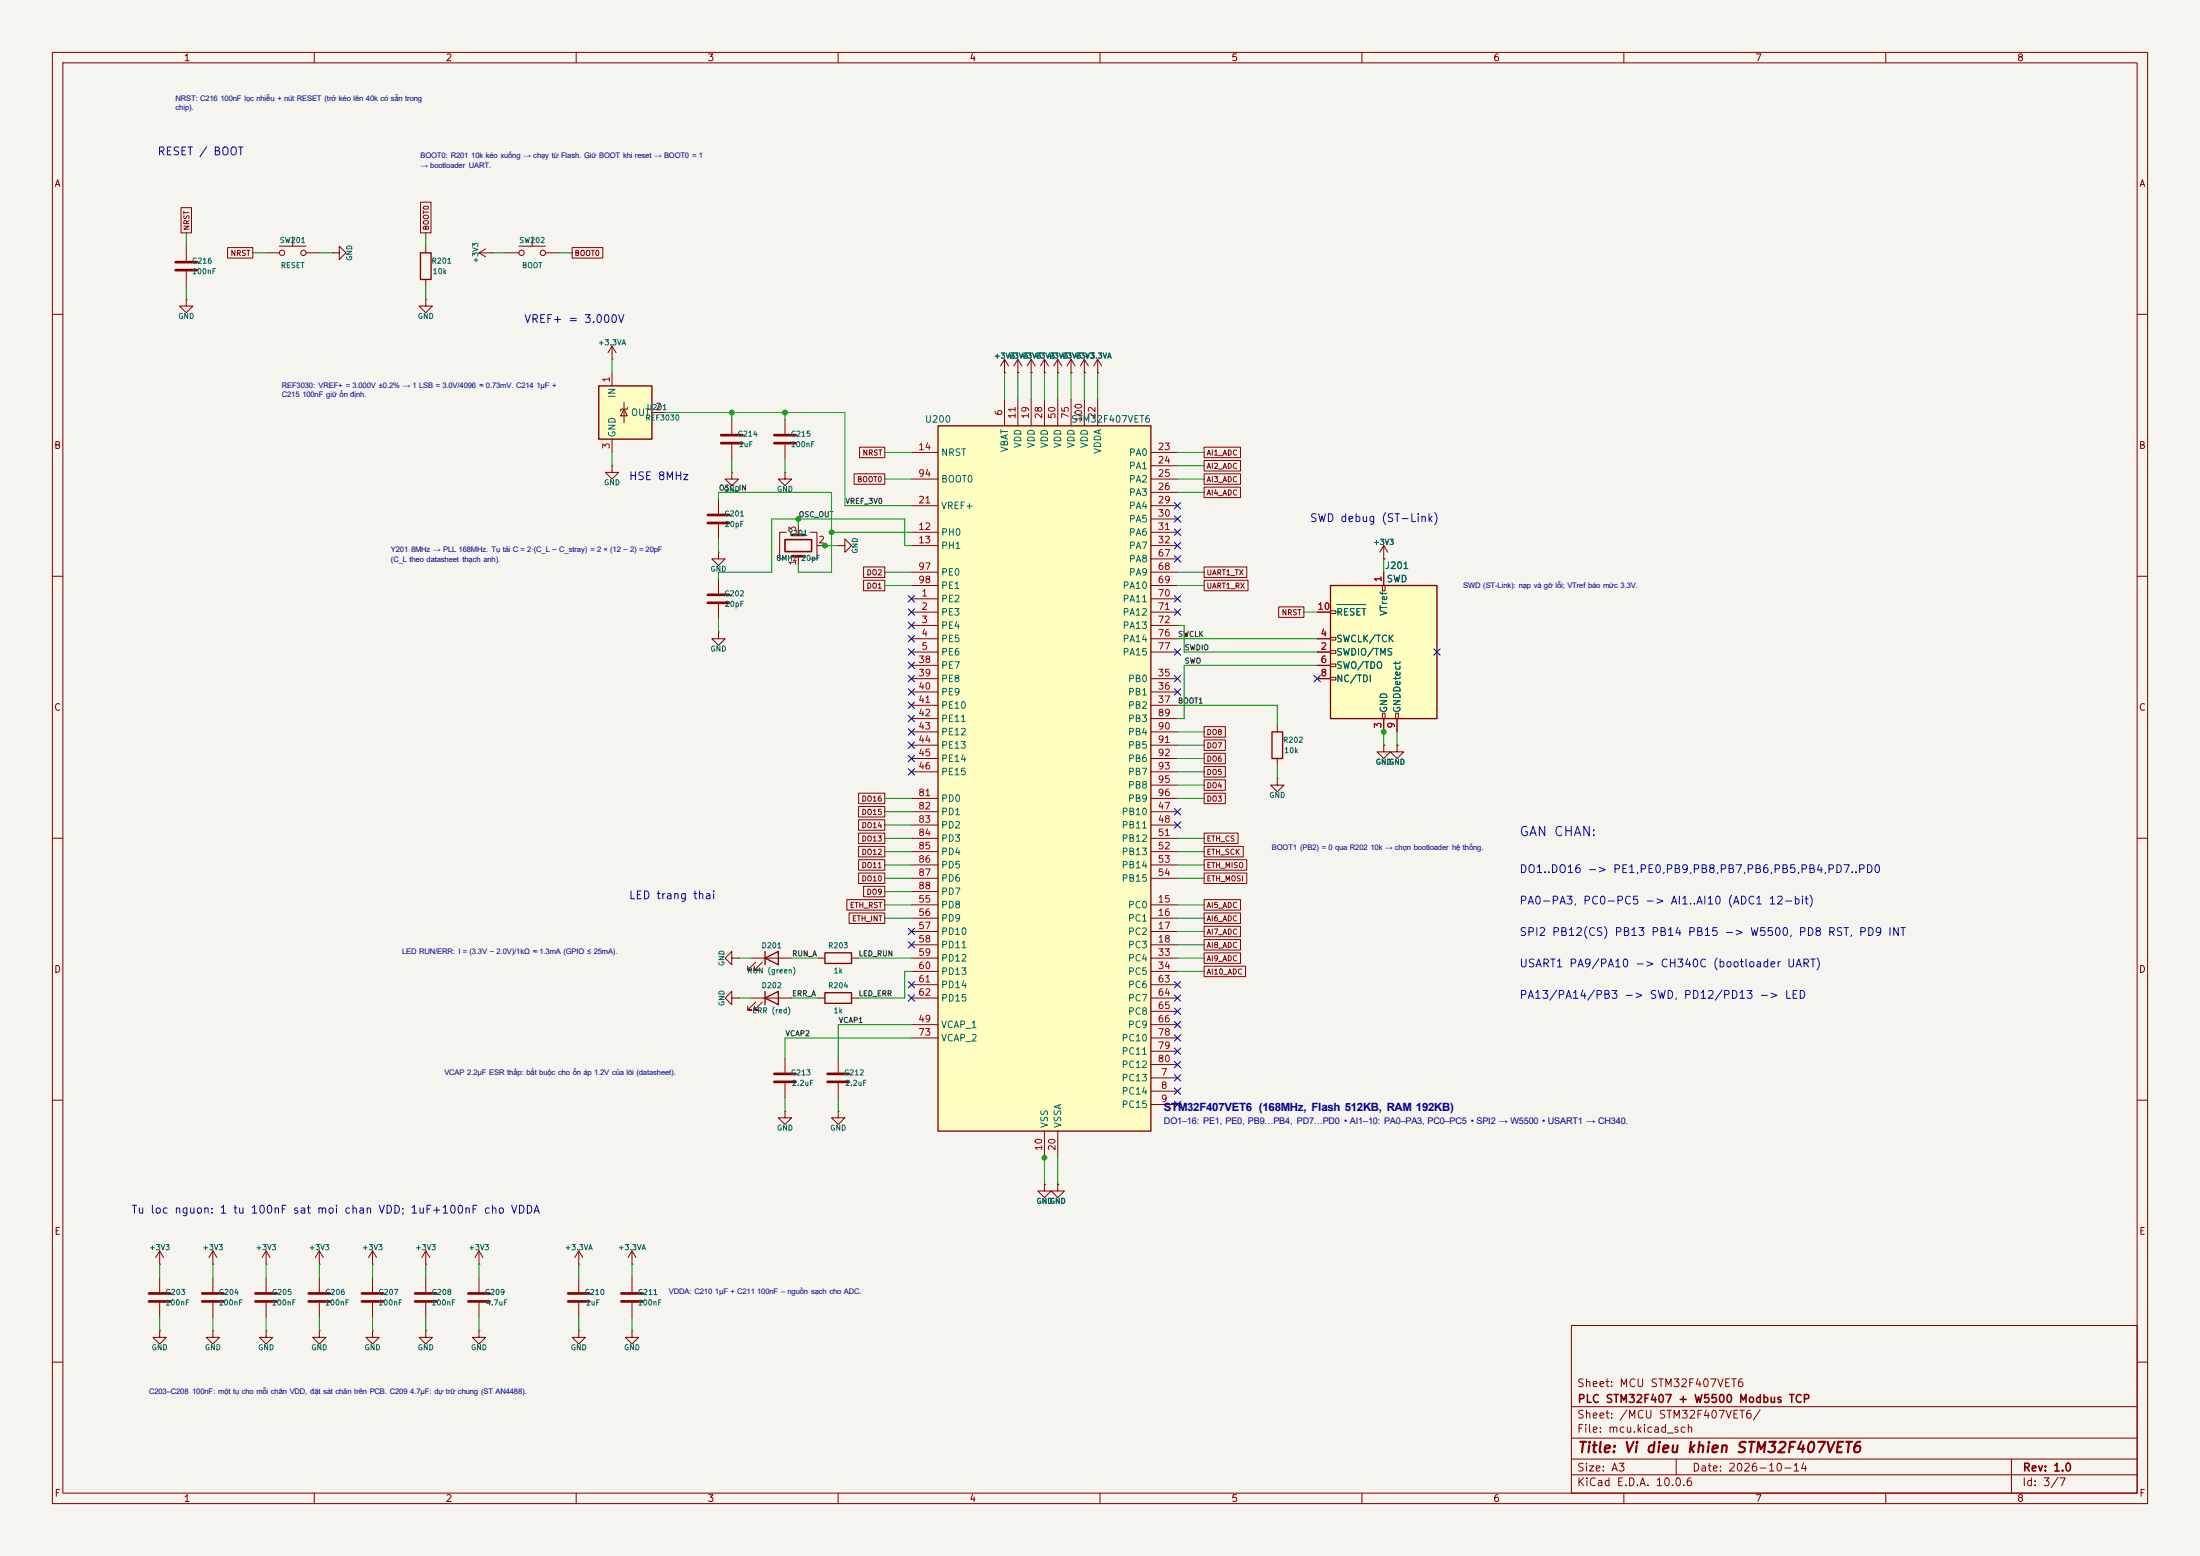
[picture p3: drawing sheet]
<svg xmlns="http://www.w3.org/2000/svg" width="420mm" height="297mm" viewBox="0 0 420 297" stroke-linecap="round" stroke-linejoin="round" font-family="sans-serif">
<path d="M0 0h420v297h-420z" fill="#f5f4ef" stroke="#f5f4ef" stroke-width=".19"/>
<g fill="none" stroke="#840000" stroke-width=".19">
<path d="M10 10h400v277h-400zM12 12h396v273h-396zM60 10v2M110 10v2M160 10v2M210 10v2M260 10v2M310 10v2M360 10v2M35.6 57.2v1.2h1.2l-1.2 1.3-1.3-1.3h1.3M35.6 57.2h.1M35.6 47v2.8"/>
<path d="M35.6 51.8v2.8M50.8 48.3h2.5M53.3 47h5.1M55.9 45.2v1.8M58.4 48.3h2.6M63.5 48.3h1.3v-1.3l1.2 1.3-1.2 1.2v-1.2M63.5 48.3h.1M81.3 57.2v1.2h1.2l-1.2 1.3-1.3-1.3h1.3M81.3 57.2h.1M81.3 47v1.3M81.3 53.3v1.3M91.4 48.3h2.6"/>
<path d="M91.4 48.3l1.3 .7M92.7 47.5l-1.3 .8M94 48.3h.1M96.5 48.3h2.6M99.1 47h5M101.6 45.2v1.8M104.1 48.3h2.6M10 60h2M116.8 68.6h.1M116.8 66l-.7 1.3M116.8 66l.8 1.3M116.8 66v2.6"/>
<path d="M408 60h2M116.8 88.9v1.3h1.3l-1.3 1.2-1.2-1.2h1.2M116.8 88.9h.1M10 110h2M408 110h2M10 160h2M408 160h2M10 210h2M408 210h2M30.5 238.8l-.8 1.2M30.5 238.8l.7 1.2M30.5 238.8v2.5"/>
<path d="M40.6 238.8v2.5M40.6 238.8l-.7 1.2M40.6 238.8l.8 1.2M61 238.8l-.8 1.2M61 238.8l.7 1.2M61 238.8v2.5M30.5 241.3h.1M40.6 254v1.3h1.3l-1.3 1.2-1.2-1.2h1.2M40.6 254h.1M40.6 241.3h.1M40.6 243.8v2.8M40.6 248.7v2.8"/>
<path d="M61 241.3h.1M91.4 254v1.3h1.3l-1.3 1.2-1.2-1.2h1.2M91.4 254h.1M110.5 254v1.3h1.3l-1.3 1.2-1.3-1.2h1.3M110.5 254h.1M120.6 254v1.3h1.3l-1.3 1.2-1.2-1.2h1.2M120.6 254h.1M300 253h108v32h-108zM10 260h2M300 278.5h108M300 274.5h108M300 268.5h108"/>
<path d="M320 278.5v3M384 278.5v6.5M408 260h2M60 285v2M110 285v2M160 285v2M210 285v2M260 285v2M300 281.5h108M310 285v2M360 285v2"/>
<circle cx="53.8" cy="48.3" r=".51"/>
<circle cx="57.9" cy="48.3" r=".51"/>
<circle cx="99.6" cy="48.3" r=".51"/>
<circle cx="103.6" cy="48.3" r=".51"/>
</g>
<path d="M80.3 48.3h2v5h-2z" fill="none" stroke="#840000" stroke-width=".25"/>
<path d="M33.5 50h4.1M33.5 51.6h4.1M38.6 246.9h4.1M38.6 248.4h4.1" fill="none" stroke="#840000" stroke-width=".51"/>
<path d="M114.3 73.7h10.2v10.1h-10.2z" fill="#ffffc2"/>
<path d="M114.3 73.7h10.2v10.1h-10.2z" fill="none" stroke="#840000" stroke-width=".25"/>
<g fill="none" stroke="#840000" stroke-width=".19">
<path d="M116.8 71.1v2.6M119.1 78.1l.7 1.3h-1.3zM119.1 76.8v3.8M119.8 77.7v.4h-1.3v.4M124.5 78.7h2.5M116.8 83.8v2.6M137.2 95.3v2.7M139.7 90.2v1.2h1.3l-1.3 1.3-1.3-1.3h1.3M139.7 90.2h.1M139.7 80v2.8M139.7 84.8v2.8M149.9 90.2v1.2h1.2l-1.2 1.3-1.3-1.3h1.3"/>
<path d="M149.9 90.2h.1M149.9 80v2.8M149.9 84.8v2.8M137.2 105.4v1.3h1.2l-1.2 1.3-1.3-1.3h1.3M137.2 105.4h.1M137.2 100.1v2.8M137.2 110.5v2.8M137.2 115.3v2.8M150.1 101.6h-1.3v5.1h1.3M152.4 100.3v1.8M152.4 106.2v1.8M154.7 101.6h1.3v5.1h-1.3"/>
<path d="M156 104.1h1.5M137.2 120.7v1.2h1.2l-1.2 1.3-1.3-1.3h1.3M137.2 120.7h.1M50.8 238.8l-.8 1.2M50.8 238.8l.8 1.2M50.8 238.8v2.5M199.4 226.1v1.2h1.3l-1.3 1.3-1.3-1.3h1.3M199.4 226.1h.1M201.9 226.1v1.2h1.3l-1.3 1.3-1.2-1.3h1.2M201.9 226.1h.1M30.5 254v1.3h1.2l-1.2 1.2-1.3-1.2h1.3M30.5 254h.1"/>
<path d="M30.5 243.8v2.8M30.5 248.7v2.8M50.8 241.3h.1M50.8 243.8v2.8M50.8 248.7v2.8M61 254v1.3h1.2l-1.2 1.2-1.3-1.2h1.3M61 254h.1M61 243.8v2.8M61 248.7v2.8M71.1 254v1.3h1.3l-1.3 1.2-1.3-1.2h1.3M71.1 254h.1M81.3 254v1.3h1.2l-1.2 1.2-1.3-1.2h1.3"/>
<path d="M81.3 254h.1"/>
</g>
<g fill="none" stroke="#840000" stroke-width=".51">
<path d="M135.1 98.3h4.1M135.1 99.8h4.1M137.7 83.1h4M137.7 84.6h4M147.8 83.1h4.1M147.8 84.6h4.1M135.1 113.5h4.1M135.1 115.1h4.1M151.1 106.2h2.6M151.1 102.1h2.6M28.4 246.9h4.1M28.4 248.4h4.1"/>
<path d="M48.8 246.9h4M48.8 248.4h4M58.9 246.9h4.1M58.9 248.4h4.1"/>
</g>
<path d="M149.9 103h5v2.3h-5z" fill="none" stroke="#840000" stroke-width=".3"/>
<path d="M179.1 81.3h40.6v134.6h-40.6z" fill="#ffffc2"/>
<path d="M179.1 81.3h40.6v134.6h-40.6zM146 190.5l2.6-1.3v2.6zM146 189.2v2.6" fill="none" stroke="#840000" stroke-width=".25"/>
<g fill="none" stroke="#840000" stroke-width=".19">
<path d="M191.8 71.1h.1M191.8 68.6v2.5M191.8 76.2v5.1M191.8 68.6l-.8 1.3M191.8 68.6l.7 1.3M194.3 71.1h.1M194.3 68.6v2.5M194.3 76.2v5.1M194.3 68.6l-.8 1.3M194.3 68.6l.8 1.3M196.8 71.1h.1M196.8 68.6v2.5"/>
<path d="M196.8 76.2v5.1M196.8 68.6l-.7 1.3M196.8 68.6l.8 1.3M199.4 71.1h.1M199.4 68.6v2.5M199.4 76.2v5.1M199.4 68.6l-.8 1.3M199.4 68.6l.8 1.3M201.9 71.1h.1M201.9 68.6v2.5M201.9 76.2v5.1M201.9 68.6l-.7 1.3"/>
<path d="M201.9 68.6l.8 1.3M204.5 71.1h.1M204.5 68.6v2.5M204.5 76.2v5.1M204.5 68.6l-.8 1.3M204.5 68.6l.7 1.3M207 71.1h.1M207 68.6v2.5M207 76.2v5.1M207 68.6l-.8 1.3M207 68.6l.8 1.3M209.5 71.1h.1"/>
<path d="M209.5 68.6v2.5M209.5 76.2v5.1M209.5 68.6l-.7 1.3M209.5 68.6l.8 1.3M174 86.4h5.1M174 96.5h5.1M174 91.4h5.1M219.7 86.4h5.1M219.7 96.5h5.1M219.7 88.9h5.1M219.7 91.4h5.1M219.7 94h5.1"/>
<path d="M219.7 99.1h5.1M160 104.1h1.3v-1.2l1.3 1.2-1.3 1.3v-1.3M160 104.1h.1M174 114.3h5.1M174 116.8h5.1M174 119.4h5.1M174 101.6h5.1M174 104.1h5.1M174 109.2h5.1M174 111.8h5.1M219.7 114.3h5.1M219.7 116.8h5.1"/>
<path d="M219.7 119.4h5.1M219.7 101.6h5.1M219.7 104.1h5.1M219.7 106.7h5.1M219.7 109.2h5.1M219.7 111.8h5.1M264.2 106.7h.1M264.2 104.1l-.8 1.3M264.2 104.1l.7 1.3M264.2 104.1v2.6M174 121.9h5.1M174 124.5h5.1"/>
<path d="M174 129.5h5.1M174 132.1h5.1M174 134.6h5.1M174 127h5.1M174 137.2h5.1M174 139.7h5.1M219.7 121.9h5.1M219.7 124.5h5.1M219.7 129.5h5.1M219.7 132.1h5.1M219.7 134.6h5.1M219.7 137.2h5.1"/>
<path d="M219.7 139.7h5.1M174 142.2h5.1M174 144.8h5.1M174 147.3h5.1M174 154.9h5.1M174 157.5h5.1M174 152.4h5.1M219.7 142.2h5.1M219.7 144.8h5.1M219.7 147.3h5.1M219.7 154.9h5.1M219.7 157.5h5.1"/>
<path d="M219.7 152.4h5.1M219.7 149.9h5.1M174 172.7h5.1M174 175.3h5.1M174 177.8h5.1M174 160h5.1M174 162.6h5.1M174 165.1h5.1M174 167.6h5.1M174 170.2h5.1M219.7 172.7h5.1M219.7 175.3h5.1"/>
<path d="M219.7 177.8h5.1M219.7 160h5.1M219.7 162.6h5.1M219.7 165.1h5.1M219.7 167.6h5.1M143.5 190.5h7.6M144.3 191.3l-1.6 1.5h.8h-.8v-.8M145.5 191.3l-1.5 1.5h.8h-.8v-.8M174 180.3h5.1M174 182.9h5.1M174 185.4h5.1M174 195.6h5.1"/>
<path d="M174 188h5.1M174 190.5h5.1M174 198.1h5.1M219.7 180.3h5.1M219.7 182.9h5.1M219.7 185.4h5.1M219.7 195.6h5.1M219.7 188h5.1M219.7 190.5h5.1M219.7 193h5.1M219.7 198.1h5.1M160 212.1v1.3h1.3l-1.3 1.2-1.3-1.2h1.3"/>
<path d="M160 212.1h.1M199.4 215.9v5.1M201.9 215.9v5.1M219.7 205.7h5.1M219.7 208.3h5.1M219.7 210.8h5.1M219.7 200.7h5.1M219.7 203.2h5.1M71.1 238.8v2.5M71.1 238.8l-.7 1.2M71.1 238.8l.8 1.2M81.3 238.8l-.8 1.2"/>
<path d="M81.3 238.8l.7 1.2M81.3 238.8v2.5M91.4 238.8l-.7 1.2M91.4 238.8l.8 1.2M91.4 238.8v2.5M110.5 238.8l-.8 1.2M110.5 238.8l.8 1.2M110.5 238.8v2.5M120.6 238.8l-.7 1.2M120.6 238.8l.8 1.2M120.6 238.8v2.5M50.8 254v1.3h1.3l-1.3 1.2-1.3-1.2h1.3"/>
<path d="M50.8 254h.1M71.1 241.3h.1M71.1 243.8v2.8M71.1 248.7v2.8M81.3 241.3h.1M81.3 243.8v2.8M81.3 248.7v2.8M91.4 241.3h.1M91.4 243.8v2.8M91.4 248.7v2.8M110.5 241.3h.1M110.5 243.8v2.8"/>
<path d="M110.5 248.7v2.8M120.6 241.3h.1M120.6 243.8v2.8M120.6 248.7v2.8"/>
</g>
<path d="M69.1 246.9h4.1M69.1 248.4h4.1M79.2 246.9h4.1M79.2 248.4h4.1M89.4 246.9h4.1M89.4 248.4h4.1M108.5 246.9h4M108.5 248.4h4M118.6 246.9h4.1M118.6 248.4h4.1" fill="none" stroke="#840000" stroke-width=".51"/>
<path d="M254 111.8h20.3v25.4h-20.3z" fill="#ffffc2"/>
<path d="M254 111.8h20.3v25.4h-20.3zM242.8 139.7h2.1v5.1h-2.1zM146 182.9l2.6-1.3v2.6zM146 181.6v2.6M157.5 181.9h5.1v2h-5.1zM157.5 189.5h5.1v2h-5.1z" fill="none" stroke="#840000" stroke-width=".25"/>
<g fill="none" stroke="#840000" stroke-width=".19">
<path d="M34.6 39.6h2v4.9h-2zM80.3 38.6h2v5.9h-2zM43.4 47.3h4.9v2h-4.9zM109.2 47.3h5.9v2h-5.9zM191.8 71.1h.1M194.3 71.1h.1M196.8 71.1h.1M199.4 71.1h.1M201.9 71.1h.1M204.5 71.1h.1M207 71.1h.1M209.5 71.1h.1"/>
<path d="M163.1 90.4h5.8v2h-5.8zM164.1 85.4h4.8v2h-4.8zM229.9 85.4h6.9v2h-6.9zM229.9 87.9h6.9v2h-6.9zM229.9 90.4h6.9v2h-6.9zM229.9 93h6.9v2h-6.9zM164.9 110.8h4v2h-4zM164.9 108.2h4v2h-4zM229.9 108.2h8.1v2h-8.1zM229.9 110.8h8.4v2h-8.4zM244.1 115.8h4.8v2h-4.8zM251.5 116.8h2.5"/>
<path d="M254 116.6h1v.5h-1zM263.9 111.8h.5v1h-.5zM264.2 106.7h.1M264.2 109.2v2.6M229.9 138.7h4v2h-4zM243.8 138.4v1.3M251.5 124.5h2.5M251.5 121.9h2.5M251.5 127h2.5M251.5 129.5h2.5M254 121.7h1v.5h-1zM254 124.2h1v.5h-1z"/>
<path d="M254 126.7h1v.6h-1zM254 129.3h1v.5h-1zM263.9 136.1h.5v1.1h-.5zM264.2 137.2v2.5M266.4 136.1h.6v1.1h-.6zM266.7 137.2v2.5M163.9 159h5v2h-5zM163.9 156.5h5v2h-5zM163.9 153.9h5v2h-5zM163.9 151.4h5v2h-5zM229.9 159h6.4v2h-6.4zM229.9 151.4h4v2h-4z"/>
<path d="M229.9 148.9h4v2h-4zM229.9 146.3h4v2h-4zM229.9 143.8h4v2h-4zM229.9 141.2h4v2h-4zM243.8 148.6v1.3h1.3l-1.3 1.2-1.2-1.2h1.2M243.8 148.6h.1M243.8 144.8v1.3M264.2 142.2v1.3h1.2l-1.2 1.3-1.3-1.3h1.3M264.2 142.2h.1M266.7 142.2v1.3h1.3l-1.3 1.3-1.3-1.3h1.3M266.7 142.2h.1M161.7 171.7h7.2v2h-7.2z"/>
<path d="M162.1 174.3h6.8v2h-6.8zM163.9 166.6h5v2h-5zM163.9 164.1h5v2h-5zM163.9 161.6h5v2h-5zM164.9 169.2h4v2h-4zM229.9 176.8h6.9v2h-6.9zM229.9 179.3h6.9v2h-6.9zM229.9 161.6h7.4v2h-7.4zM229.9 171.7h6.9v2h-6.9zM229.9 174.3h6.9v2h-6.9zM229.9 164.1h8.1v2h-8.1zM229.9 166.6h8.1v2h-8.1z"/>
<path d="M139.7 190.5v-1.3l-1.3 1.3 1.3 1.3v-1.3h1.3M139.7 182.9v-1.3l-1.3 1.3 1.3 1.3v-1.3h1.3M141 190.5h.1M141 182.9h.1M143.5 182.9h7.6M144.3 183.6l-1.6 1.6h.8h-.8v-.8M145.5 183.6l-1.5 1.6h.8h-.8v-.8M156.2 182.9h1.3M156.2 190.5h1.3M162.6 182.9h1.2M162.6 190.5h1.2M229.9 184.4h7.9v2h-7.9z"/>
<path d="M229.9 181.9h6.9v2h-6.9zM149.9 212.1v1.3h1.2l-1.2 1.2-1.3-1.2h1.3M149.9 212.1h.1M149.9 201.9v2.8M149.9 206.8v2.8M160 201.9v2.8M160 206.8v2.8M199.4 226.1h.1M201.9 226.1h.1"/>
</g>
<path d="M255.2 115.4h5.5" fill="none" stroke="#006464" stroke-width=".19"/>
<path d="M147.8 205h4.1M147.8 206.5h4.1M158 205h4.1M158 206.5h4.1" fill="none" stroke="#840000" stroke-width=".51"/>
<g fill="none" stroke="#009600" stroke-width=".19">
<path d="M35.6 44.5v2.5M35.6 54.6v2.6M48.3 48.3h2.5M61 48.3h2.5M81.3 44.5v2.5M81.3 54.6v2.6M94 48.3h2.5M106.7 48.3h2.5M116.8 68.6v2.5M127 78.7h34.3v17.8h12.7M139.7 78.7v1.3M149.9 78.7v1.3"/>
<path d="M191.8 71.1v5.1M194.3 71.1v5.1M196.8 71.1v5.1M199.4 71.1v5.1M201.9 71.1v5.1M204.5 71.1v5.1M207 71.1v5.1M209.5 71.1v5.1M116.8 86.4v2.5M137.2 95.3v-1.3h21.5v15.2h-6.3v-1.2M139.7 87.6v2.6M149.9 87.6v2.6"/>
<path d="M152.4 99.1v1.2M168.9 86.4h5.1M168.9 91.4h5.1M224.8 86.4h5.1M224.8 88.9h5.1M224.8 91.4h5.1M224.8 94h5.1M137.2 102.9v2.5M137.2 118.1v2.6M157.5 104.1h2.5M158.7 101.6h15.3M168.9 109.2h5.1"/>
<path d="M168.9 111.8h5.1M174 104.1h-1.3v-5h-25.4v10.1h-10.1v1.3M224.8 119.4h1.3v5.1h25.4M224.8 109.2h5.1M224.8 111.8h5.1M248.9 116.8h2.6M264.2 106.7v2.5M224.8 139.7h5.1M224.8 134.6h19v3.8M224.8 121.9h26.7M251.5 127h-25.4v10.2h-1.3M264.2 139.7v2.5"/>
<path d="M266.7 139.7v2.5M168.9 152.4h5.1M168.9 157.5h5.1M168.9 154.9h5.1M224.8 149.9h5.1M224.8 147.3h5.1M224.8 144.8h5.1M224.8 142.2h5.1M224.8 152.4h5.1M243.8 146.1v2.5M168.9 172.7h5.1M168.9 175.3h5.1"/>
<path d="M168.9 170.2h5.1M168.9 167.6h5.1M168.9 165.1h5.1M168.9 162.6h5.1M168.9 160h5.1M224.8 172.7h5.1M224.8 175.3h5.1M224.8 167.6h5.1M224.8 165.1h5.1M224.8 162.6h5.1M224.8 160h5.1M224.8 177.8h5.1"/>
<path d="M141 190.5h2.5M141 182.9h2.5M151.1 190.5h5.1M151.1 182.9h5.1M163.8 182.9h10.2M174 185.4h-1.3v5.1h-8.9M174 195.6h-14v6.3M174 198.1h-24.1v3.8M224.8 185.4h5.1M224.8 182.9h5.1M224.8 180.3h5.1M149.9 209.6v2.5"/>
<path d="M160 209.6v2.5M199.4 221v5.1M201.9 221v5.1M30.5 241.3v2.5M30.5 251.5v2.5M40.6 241.3v2.5M40.6 251.5v2.5M50.8 241.3v2.5M50.8 251.5v2.5M61 241.3v2.5M61 251.5v2.5M71.1 241.3v2.5"/>
<path d="M71.1 251.5v2.5M81.3 241.3v2.5M81.3 251.5v2.5M91.4 241.3v2.5M91.4 251.5v2.5M110.5 241.3v2.5M110.5 251.5v2.5M120.6 241.3v2.5M120.6 251.5v2.5"/>
</g>
<g fill="none" stroke="#000084" stroke-width=".19">
<path d="M224.2 98.5l1.2 1.2M224.2 95.9l1.2 1.2M225.4 95.9l-1.2 1.2M225.4 98.5l-1.2 1.2M173.4 113.7l1.2 1.2M173.4 118.8l1.2 1.2M173.4 116.2l1.2 1.2M174.6 113.7l-1.2 1.2M174.6 118.8l-1.2 1.2M174.6 116.2l-1.2 1.2M224.2 116.2l1.2 1.2M224.2 113.7l1.2 1.2"/>
<path d="M224.2 106.1l1.2 1.2M224.2 103.5l1.2 1.2M224.2 101l1.2 1.2M225.4 116.2l-1.2 1.2M225.4 113.7l-1.2 1.2M225.4 106.1l-1.2 1.2M225.4 103.5l-1.2 1.2M225.4 101l-1.2 1.2M173.4 131.5l1.2 1.2M173.4 126.4l1.2 1.2M173.4 123.9l1.2 1.2M173.4 139.1l1.2 1.2"/>
<path d="M173.4 136.6l1.2 1.2M173.4 121.3l1.2 1.2M173.4 134l1.2 1.2M173.4 128.9l1.2 1.2M174.6 131.5l-1.2 1.2M174.6 126.4l-1.2 1.2M174.6 123.9l-1.2 1.2M174.6 139.1l-1.2 1.2M174.6 136.6l-1.2 1.2M174.6 121.3l-1.2 1.2M174.6 134l-1.2 1.2M174.6 128.9l-1.2 1.2"/>
<path d="M224.2 123.9l1.2 1.2M224.2 128.9l1.2 1.2M224.2 131.5l1.2 1.2M225.4 128.9l-1.2 1.2M225.4 123.9l-1.2 1.2M225.4 131.5l-1.2 1.2M250.9 128.9l1.2 1.2M252.1 128.9l-1.2 1.2M273.7 123.9l1.2 1.2M274.9 123.9l-1.2 1.2M173.4 146.7l1.2 1.2M173.4 144.2l1.2 1.2"/>
<path d="M173.4 141.6l1.2 1.2M174.6 146.7l-1.2 1.2M174.6 144.2l-1.2 1.2M174.6 141.6l-1.2 1.2M224.2 154.3l1.2 1.2M224.2 156.9l1.2 1.2M225.4 154.3l-1.2 1.2M225.4 156.9l-1.2 1.2M173.4 177.2l1.2 1.2M173.4 179.7l1.2 1.2M174.6 177.2l-1.2 1.2M174.6 179.7l-1.2 1.2"/>
<path d="M173.4 189.9l1.2 1.2M173.4 187.4l1.2 1.2M174.6 189.9l-1.2 1.2M174.6 187.4l-1.2 1.2M224.2 187.4l1.2 1.2M224.2 195l1.2 1.2M224.2 197.5l1.2 1.2M224.2 192.4l1.2 1.2M224.2 189.9l1.2 1.2M225.4 187.4l-1.2 1.2M225.4 195l-1.2 1.2M225.4 197.5l-1.2 1.2"/>
<path d="M225.4 192.4l-1.2 1.2M225.4 189.9l-1.2 1.2M224.2 205.1l1.2 1.2M224.2 207.7l1.2 1.2M224.2 210.2l1.2 1.2M224.2 200.1l1.2 1.2M224.2 202.6l1.2 1.2M225.4 205.1l-1.2 1.2M225.4 207.7l-1.2 1.2M225.4 210.2l-1.2 1.2M225.4 200.1l-1.2 1.2M225.4 202.6l-1.2 1.2"/>
</g>
<g fill="#009600" stroke="#009600" stroke-width=".19">
<circle cx="264.2" cy="139.7" r=".46"/>
<circle cx="199.4" cy="221" r=".46"/>
<circle cx="157.5" cy="104.1" r=".46"/>
<circle cx="158.7" cy="101.6" r=".46"/>
<circle cx="152.4" cy="99.1" r=".46"/>
<circle cx="149.9" cy="78.7" r=".46"/>
<circle cx="139.7" cy="78.7" r=".46"/>
</g>
<text font-size="2.2" fill="#000084" x="222.2" y="212">STM32F407VET6 (168MHz, Flash 512KB, RAM 192KB)</text>
<text font-size="2" fill="#840000" x="301" y="277.8">Title: Vi dieu khien STM32F407VET6</text>
<text font-size="1.8" fill="#0000c2" x="289.9" y="160.1">GAN CHAN:</text>
<text font-size="1.7" fill="#000084" x="222.2" y="214.5">DO1–16: PE1, PE0, PB9…PB4, PD7…PD0 • AI1–10: PA0–PA3, PC0–PC5 • SPI2 → W5500 • USART1 → CH340.</text>
<g font-size="1.5" fill="#000084">
<text x="33.5" y="19.3">NRST: C216 100nF lọc nhiễu + nút RESET (trở kéo lên 40k có sẵn trong</text>
<text x="33.5" y="21">chip).</text>
<text x="80.3" y="30.3">BOOT0: R201 10k kéo xuống → chạy từ Flash. Giữ BOOT khi reset → BOOT0 = 1</text>
<text x="80.3" y="32">→ bootloader UART.</text>
<text x="53.8" y="74.1">REF3030: VREF+ = 3.000V ±0.2% → 1 LSB = 3.0V/4096 ≈ 0.73mV. C214 1µF +</text>
<text x="53.8" y="75.9">C215 100nF giữ ổn định.</text>
<text x="74.6" y="105.4">Y201 8MHz → PLL 168MHz. Tụ tải C = 2·(C_L − C_stray) = 2 × (12 − 2) = 20pF</text>
<text x="74.6" y="107.2">(C_L theo datasheet thạch anh).</text>
<text x="279.3" y="112.2">SWD (ST-Link): nạp và gỡ lỗi; VTref báo mức 3.3V.</text>
<text x="242.8" y="162.2">BOOT1 (PB2) = 0 qua R202 10k → chọn bootloader hệ thống.</text>
<text x="76.7" y="182.1">LED RUN/ERR: I = (3.3V − 2.0V)/1kΩ ≈ 1.3mA (GPIO ≤ 25mA).</text>
<text x="84.8" y="205.2">VCAP 2.2µF ESR thấp: bắt buộc cho ổn áp 1.2V của lõi (datasheet).</text>
<text x="127.7" y="247.1">VDDA: C210 1µF + C211 100nF – nguồn sạch cho ADC.</text>
<text x="28.4" y="266.1">C203–C208 100nF: một tụ cho mỗi chân VDD, đặt sát chân trên PCB. C209 4.7µF: dự trữ chung (ST AN4488).</text>
</g>
<g font-size="1.5" fill="#0000c2">
<text x="30" y="30">RESET / BOOT</text>
<text x="100" y="62">VREF+ = 3.000V</text>
<text x="120" y="92">HSE 8MHz</text>
<text x="250" y="100">SWD debug (ST-Link)</text>
<text x="290" y="167">DO1..DO16 -&gt; PE1,PE0,PB9,PB8,PB7,PB6,PB5,PB4,PD7..PD0</text>
<text x="120" y="172">LED trang thai</text>
<text x="290" y="173">PA0-PA3, PC0-PC5 -&gt; AI1..AI10 (ADC1 12-bit)</text>
<text x="290" y="179">SPI2 PB12(CS) PB13 PB14 PB15 -&gt; W5500, PD8 RST, PD9 INT</text>
<text x="290" y="185">USART1 PA9/PA10 -&gt; CH340C (bootloader UART)</text>
<text x="290" y="191">PA13/PA14/PB3 -&gt; SWD, PD12/PD13 -&gt; LED</text>
<text x="25" y="232">Tu loc nguon: 1 tu 100nF sat moi chan VDD; 1uF+100nF cho VDDA</text>
</g>
<g font-size="1.5" fill="#840000">
<text x="300.9" y="265.1">Sheet: MCU STM32F407VET6</text>
<text x="301" y="268.1">PLC STM32F407 + W5500 Modbus TCP</text>
<text x="300.9" y="273.8">File: mcu.kicad_sch</text>
<text x="300.9" y="271.1">Sheet: /MCU STM32F407VET6/</text>
<text x="300.9" y="281.2">Size: A3</text>
<text x="322.9" y="281.2">Date: 2026-10-14</text>
<text x="386" y="281.2">Rev: 1.0</text>
<text x="300.9" y="284">KiCad E.D.A. 10.0.6</text>
<text x="385.9" y="284">Id: 3/7</text>
</g>
<g font-size="1.3" fill="#840000">
<text x="35" y="12">1</text>
<text x="85" y="12">2</text>
<text x="135" y="12">3</text>
<text x="185" y="12">4</text>
<text x="235" y="12">5</text>
<text x="285" y="12">6</text>
<text x="335" y="12">7</text>
<text x="385" y="12">8</text>
<text x="10.3" y="36">A</text>
<text x="408.3" y="36">A</text>
<text x="10.2" y="86">B</text>
<text x="408.2" y="86">B</text>
<text x="10.2" y="136">C</text>
<text x="408.2" y="136">C</text>
<text x="10.2" y="186">D</text>
<text x="408.2" y="186">D</text>
<text x="10.3" y="236">E</text>
<text x="408.3" y="236">E</text>
<text x="10.3" y="286">F</text>
<text x="35" y="287">1</text>
<text x="85" y="287">2</text>
<text x="135" y="287">3</text>
<text x="185" y="287">4</text>
<text x="235" y="287">5</text>
<text x="285" y="287">6</text>
<text x="335" y="287">7</text>
<text x="385" y="287">8</text>
<text x="408.3" y="286">F</text>
</g>
<g font-size="1.3" fill="#a90000">
<text x="116.7" y="73.1" transform="rotate(-90 116.7 73.1)">1</text>
<text x="125" y="78.6">2</text>
<text x="191.6" y="79.5" transform="rotate(-90 191.6 79.5)">6</text>
<text x="194.2" y="80.1" transform="rotate(-90 194.2 80.1)">11</text>
<text x="196.7" y="80.1" transform="rotate(-90 196.7 80.1)">19</text>
<text x="199.3" y="80.1" transform="rotate(-90 199.3 80.1)">28</text>
<text x="201.8" y="80.1" transform="rotate(-90 201.8 80.1)">50</text>
<text x="204.3" y="80.1" transform="rotate(-90 204.3 80.1)">75</text>
<text x="206.9" y="80.7" transform="rotate(-90 206.9 80.7)">100</text>
<text x="209.4" y="80.1" transform="rotate(-90 209.4 80.1)">22</text>
<text x="116.7" y="85.8" transform="rotate(-90 116.7 85.8)">3</text>
<text x="175.2" y="86.2">14</text>
<text x="220.9" y="86.2">23</text>
<text x="220.9" y="88.8">24</text>
<text x="175.2" y="91.3">94</text>
<text x="220.9" y="91.3">25</text>
<text x="220.9" y="93.8">26</text>
<text x="152.3" y="101.7" transform="rotate(-90 152.3 101.7)">3</text>
<text x="175.2" y="101.5">12</text>
<text x="175.2" y="96.4">21</text>
<text x="220.9" y="96.4">29</text>
<text x="220.9" y="98.9">30</text>
<text x="220.9" y="101.5">31</text>
<text x="156.1" y="104">2</text>
<text x="175.2" y="104">13</text>
<text x="220.9" y="104">32</text>
<text x="220.9" y="106.5">67</text>
<text x="152.3" y="108" transform="rotate(-90 152.3 108)">1</text>
<text x="175.2" y="109.1">97</text>
<text x="175.2" y="111.6">98</text>
<text x="220.9" y="109.1">68</text>
<text x="220.9" y="111.6">69</text>
<text x="264" y="111.2" transform="rotate(-90 264 111.2)">1</text>
<text x="175.8" y="114.2">1</text>
<text x="175.8" y="116.7">2</text>
<text x="175.8" y="119.2">3</text>
<text x="220.9" y="114.2">70</text>
<text x="220.9" y="116.7">71</text>
<text x="220.9" y="119.2">72</text>
<text x="251.4" y="116.7">10</text>
<text x="175.8" y="121.8">4</text>
<text x="175.8" y="124.3">5</text>
<text x="220.9" y="121.8">76</text>
<text x="220.9" y="124.3">77</text>
<text x="252" y="124.3">2</text>
<text x="252" y="121.8">4</text>
<text x="175.2" y="126.9">38</text>
<text x="175.2" y="129.4">39</text>
<text x="175.2" y="131.9">40</text>
<text x="220.9" y="129.4">35</text>
<text x="220.9" y="131.9">36</text>
<text x="252" y="126.9">6</text>
<text x="252" y="129.4">8</text>
<text x="175.2" y="134.5">41</text>
<text x="175.2" y="137">42</text>
<text x="220.9" y="134.5">37</text>
<text x="220.9" y="137">89</text>
<text x="175.2" y="139.6">43</text>
<text x="175.2" y="142.1">44</text>
<text x="220.9" y="139.6">90</text>
<text x="220.9" y="142.1">91</text>
<text x="264" y="139.2" transform="rotate(-90 264 139.2)">3</text>
<text x="266.6" y="139.2" transform="rotate(-90 266.6 139.2)">9</text>
<text x="175.2" y="144.6">45</text>
<text x="175.2" y="147.2">46</text>
<text x="220.9" y="144.6">92</text>
<text x="220.9" y="147.2">93</text>
<text x="220.9" y="149.7">95</text>
<text x="175.2" y="152.3">81</text>
<text x="175.2" y="154.8">82</text>
<text x="220.9" y="154.8">47</text>
<text x="220.9" y="152.3">96</text>
<text x="175.2" y="157.3">83</text>
<text x="175.2" y="159.9">84</text>
<text x="220.9" y="157.3">48</text>
<text x="220.9" y="159.9">51</text>
<text x="175.2" y="162.4">85</text>
<text x="175.2" y="165">86</text>
<text x="175.2" y="167.5">87</text>
<text x="220.9" y="162.4">52</text>
<text x="220.9" y="165">53</text>
<text x="220.9" y="167.5">54</text>
<text x="175.2" y="172.6">55</text>
<text x="175.2" y="170">88</text>
<text x="220.9" y="172.6">15</text>
<text x="175.2" y="175.1">56</text>
<text x="175.2" y="177.7">57</text>
<text x="220.9" y="175.1">16</text>
<text x="220.9" y="177.7">17</text>
<text x="175.2" y="180.2">58</text>
<text x="175.2" y="182.7">59</text>
<text x="175.2" y="185.3">60</text>
<text x="220.9" y="180.2">18</text>
<text x="220.9" y="182.7">33</text>
<text x="220.9" y="185.3">34</text>
<text x="175.2" y="187.8">61</text>
<text x="175.2" y="190.4">62</text>
<text x="220.9" y="187.8">63</text>
<text x="220.9" y="190.4">64</text>
<text x="175.2" y="195.4">49</text>
<text x="175.2" y="198">73</text>
<text x="220.9" y="192.9">65</text>
<text x="220.9" y="195.4">66</text>
<text x="220.9" y="198">78</text>
<text x="220.9" y="200.5">79</text>
<text x="220.9" y="203.1">80</text>
<text x="221.5" y="205.6">7</text>
<text x="221.5" y="208.1">8</text>
<text x="221.5" y="210.7">9</text>
<text x="199.3" y="219.8" transform="rotate(-90 199.3 219.8)">10</text>
<text x="201.8" y="219.8" transform="rotate(-90 201.8 219.8)">20</text>
</g>
<g font-size="1.3" fill="#006464">
<text x="117.8" y="76.1" transform="rotate(-90 117.8 76.1)">IN</text>
<text x="117.8" y="83.6" transform="rotate(-90 117.8 83.6)">GND</text>
<text x="120.4" y="79.7">OUT</text>
<text x="176.5" y="81">U200</text>
<text x="204.4" y="81">STM32F407VET6</text>
<text x="179.6" y="87.3">NRST</text>
<text x="192.7" y="86.4" transform="rotate(-90 192.7 86.4)">VBAT</text>
<text x="195.3" y="85.6" transform="rotate(-90 195.3 85.6)">VDD</text>
<text x="197.8" y="85.6" transform="rotate(-90 197.8 85.6)">VDD</text>
<text x="200.4" y="85.6" transform="rotate(-90 200.4 85.6)">VDD</text>
<text x="202.9" y="85.6" transform="rotate(-90 202.9 85.6)">VDD</text>
<text x="205.4" y="85.6" transform="rotate(-90 205.4 85.6)">VDD</text>
<text x="208" y="85.6" transform="rotate(-90 208 85.6)">VDD</text>
<text x="210.5" y="86.7" transform="rotate(-90 210.5 86.7)">VDDA</text>
<text x="215.4" y="87.3">PA0</text>
<text x="215.4" y="89.9">PA1</text>
<text x="179.6" y="92.4">BOOT0</text>
<text x="215.4" y="92.4">PA2</text>
<text x="215.4" y="94.9">PA3</text>
<text x="179.6" y="97.5">VREF+</text>
<text x="215.4" y="97.5">PA4</text>
<text x="215.4" y="100">PA5</text>
<text x="179.6" y="102.6">PH0</text>
<text x="179.6" y="105.1">PH1</text>
<text x="215.4" y="102.6">PA6</text>
<text x="215.4" y="105.1">PA7</text>
<text x="215.4" y="107.6">PA8</text>
<text x="179.6" y="110.2">PE0</text>
<text x="179.6" y="112.7">PE1</text>
<text x="214.2" y="112.7">PA10</text>
<text x="215.4" y="110.2">PA9</text>
<text x="264.3" y="108.9">J201</text>
<text x="264.6" y="111.5">SWD</text>
<text x="179.6" y="115.3">PE2</text>
<text x="179.6" y="117.8">PE3</text>
<text x="214.2" y="115.3">PA11</text>
<text x="214.2" y="117.8">PA12</text>
<text x="255" y="117.8">RESET</text>
<text x="265.1" y="117.7" transform="rotate(-90 265.1 117.7)">VTref</text>
<text x="179.6" y="120.3">PE4</text>
<text x="179.6" y="122.9">PE5</text>
<text x="179.6" y="125.4">PE6</text>
<text x="214.2" y="120.3">PA13</text>
<text x="214.2" y="122.9">PA14</text>
<text x="214.2" y="125.4">PA15</text>
<text x="255" y="125.4">SWDIO/TMS</text>
<text x="255" y="122.9">SWCLK/TCK</text>
<text x="179.6" y="128">PE7</text>
<text x="179.6" y="130.5">PE8</text>
<text x="215.2" y="130.5">PB0</text>
<text x="255" y="128">SWO/TDO</text>
<text x="255" y="130.5">NC/TDI</text>
<text x="179.6" y="133">PE9</text>
<text x="179.6" y="135.6">PE10</text>
<text x="215.2" y="133">PB1</text>
<text x="215.2" y="135.6">PB2</text>
<text x="265.1" y="136.2" transform="rotate(-90 265.1 136.2)">GND</text>
<text x="267.7" y="136.2" transform="rotate(-90 267.7 136.2)">GNDDetect</text>
<text x="179.6" y="138.1">PE11</text>
<text x="179.6" y="140.7">PE12</text>
<text x="179.6" y="143.2">PE13</text>
<text x="215.2" y="138.1">PB3</text>
<text x="215.2" y="140.7">PB4</text>
<text x="215.2" y="143.2">PB5</text>
<text x="179.6" y="145.7">PE14</text>
<text x="179.6" y="148.3">PE15</text>
<text x="215.2" y="145.7">PB6</text>
<text x="215.2" y="148.3">PB7</text>
<text x="179.6" y="153.4">PD0</text>
<text x="179.6" y="155.9">PD1</text>
<text x="214" y="155.9">PB10</text>
<text x="215.2" y="150.8">PB8</text>
<text x="215.2" y="153.4">PB9</text>
<text x="179.6" y="158.4">PD2</text>
<text x="179.6" y="161">PD3</text>
<text x="214" y="158.4">PB11</text>
<text x="214" y="161">PB12</text>
<text x="179.6" y="163.5">PD4</text>
<text x="179.6" y="166.1">PD5</text>
<text x="214" y="163.5">PB13</text>
<text x="214" y="166.1">PB14</text>
<text x="179.6" y="173.7">PD8</text>
<text x="179.6" y="168.6">PD6</text>
<text x="179.6" y="171.1">PD7</text>
<text x="214" y="168.6">PB15</text>
<text x="215.2" y="173.7">PC0</text>
<text x="179.6" y="176.2">PD9</text>
<text x="179.6" y="178.8">PD10</text>
<text x="215.2" y="176.2">PC1</text>
<text x="215.2" y="178.8">PC2</text>
<text x="179.6" y="181.3">PD11</text>
<text x="179.6" y="183.8">PD12</text>
<text x="215.2" y="181.3">PC3</text>
<text x="215.2" y="183.8">PC4</text>
<text x="179.6" y="186.4">PD13</text>
<text x="179.6" y="188.9">PD14</text>
<text x="179.6" y="191.5">PD15</text>
<text x="215.2" y="186.4">PC5</text>
<text x="215.2" y="188.9">PC6</text>
<text x="215.2" y="191.5">PC7</text>
<text x="179.6" y="196.5">VCAP_1</text>
<text x="215.2" y="194">PC8</text>
<text x="215.2" y="196.5">PC9</text>
<text x="179.6" y="199.1">VCAP_2</text>
<text x="214" y="199.1">PC10</text>
<text x="214" y="201.6">PC11</text>
<text x="214" y="206.7">PC13</text>
<text x="214" y="209.2">PC14</text>
<text x="214" y="204.2">PC12</text>
<text x="200.4" y="215.4" transform="rotate(-90 200.4 215.4)">VSS</text>
<text x="202.9" y="215.4" transform="rotate(-90 202.9 215.4)">VSSA</text>
<text x="214" y="211.8">PC15</text>
</g>
<g font-size="1" fill="#840000">
<text x="36.4" y="44.1" transform="rotate(-90 36.4 44.1)">NRST</text>
<text x="82.1" y="44.1" transform="rotate(-90 82.1 44.1)">BOOT0</text>
<text x="43.9" y="49.1">NRST</text>
<text x="109.6" y="49.1">BOOT0</text>
<text x="164.6" y="87.2">NRST</text>
<text x="230.2" y="87.2">AI1_ADC</text>
<text x="230.2" y="89.7">AI2_ADC</text>
<text x="163.5" y="92.3">BOOT0</text>
<text x="230.2" y="92.3">AI3_ADC</text>
<text x="230.2" y="94.8">AI4_ADC</text>
<text x="165.3" y="112.6">DO1</text>
<text x="165.3" y="110">DO2</text>
<text x="230.2" y="110">UART1_TX</text>
<text x="230.2" y="112.6">UART1_RX</text>
<text x="244.6" y="117.7">NRST</text>
<text x="230.2" y="143.1">DO7</text>
<text x="230.2" y="140.5">DO8</text>
<text x="230.2" y="148.1">DO5</text>
<text x="230.2" y="145.6">DO6</text>
<text x="164.4" y="155.8">DO15</text>
<text x="164.4" y="153.2">DO16</text>
<text x="230.2" y="153.2">DO3</text>
<text x="230.2" y="150.7">DO4</text>
<text x="164.4" y="160.8">DO13</text>
<text x="164.4" y="158.3">DO14</text>
<text x="230.2" y="160.8">ETH_CS</text>
<text x="164.4" y="165.9">DO11</text>
<text x="164.4" y="163.4">DO12</text>
<text x="230.2" y="163.4">ETH_SCK</text>
<text x="230.2" y="165.9">ETH_MISO</text>
<text x="162.1" y="173.5">ETH_RST</text>
<text x="164.4" y="168.5">DO10</text>
<text x="165.3" y="171">DO9</text>
<text x="230.2" y="173.5">AI5_ADC</text>
<text x="230.2" y="168.5">ETH_MOSI</text>
<text x="162.6" y="176.1">ETH_INT</text>
<text x="230.2" y="178.6">AI7_ADC</text>
<text x="230.2" y="176.1">AI6_ADC</text>
<text x="230.2" y="181.2">AI8_ADC</text>
<text x="230.2" y="183.7">AI9_ADC</text>
<text x="230.2" y="186.2">AI10_ADC</text>
</g>
<g font-size="1" fill="#006464">
<text x="53.3" y="46.6">SW201</text>
<text x="99" y="46.6">SW202</text>
<text x="36.6" y="52.6">100nF</text>
<text x="36.6" y="50.6">C216</text>
<text x="53.5" y="51.4">RESET</text>
<text x="67.5" y="49.9" transform="rotate(-90 67.5 49.9)">GND</text>
<text x="82.3" y="50.6">R201</text>
<text x="82.5" y="52.6">10k</text>
<text x="91.5" y="50.4" transform="rotate(-90 91.5 50.4)">+3V3</text>
<text x="99.6" y="51.4">BOOT</text>
<text x="33.9" y="61.1">GND</text>
<text x="79.7" y="61.1">GND</text>
<text x="114.1" y="66.1">+3.3VA</text>
<text x="189.7" y="68.7">+3V3</text>
<text x="192.2" y="68.7">+3V3</text>
<text x="194.7" y="68.7">+3V3</text>
<text x="197.3" y="68.7">+3V3</text>
<text x="199.8" y="68.7">+3V3</text>
<text x="202.4" y="68.7">+3V3 +</text>
<text x="204.9" y="68.7">+3V3.3VA</text>
<text x="123.1" y="80.5">REF3030</text>
<text x="123.4" y="78.5">U201</text>
<text x="140.7" y="83.6">C214</text>
<text x="150.9" y="83.6">C215</text>
<text x="140.9" y="85.6">1uF</text>
<text x="150.9" y="85.6">100nF</text>
<text x="115.2" y="92.9">GND</text>
<text x="138.1" y="94.1">GND</text>
<text x="148.2" y="94.1">GND</text>
<text x="138.2" y="98.8">C201</text>
<text x="138.3" y="100.8">20pF</text>
<text x="148.1" y="107.3">8MHz 20pF</text>
<text x="150.4" y="102.5">Y201</text>
<text x="164" y="105.8" transform="rotate(-90 164 105.8)">GND</text>
<text x="262.1" y="104.2">+3V3</text>
<text x="135.5" y="109.4">GND</text>
<text x="138.2" y="114.1">C202</text>
<text x="138.3" y="116.1">20pF</text>
<text x="135.5" y="124.6">GND</text>
<text x="244.9" y="142">R202</text>
<text x="245.1" y="144">10k</text>
<text x="262.5" y="146.2">GND</text>
<text x="265.1" y="146.2">GND</text>
<text x="242.2" y="152.5">GND</text>
<text x="138.5" y="184.5" transform="rotate(-90 138.5 184.5)">GND</text>
<text x="145.3" y="181.2">D201</text>
<text x="158" y="181.2">R203</text>
<text x="142.6" y="186">RUN (green)</text>
<text x="145.3" y="188.9">D202</text>
<text x="158" y="188.9">R204</text>
<text x="159" y="186">1k</text>
<text x="138.5" y="192.1" transform="rotate(-90 138.5 192.1)">GND</text>
<text x="143.5" y="193.7">ERR (red)</text>
<text x="159" y="193.7">1k</text>
<text x="150.9" y="205.5">C213</text>
<text x="151.1" y="207.5">2.2uF</text>
<text x="161" y="205.5">C212</text>
<text x="161.2" y="207.5">2.2uF</text>
<text x="148.2" y="216">GND</text>
<text x="158.4" y="216">GND</text>
<text x="197.8" y="230">GND</text>
<text x="200.3" y="230">GND</text>
<text x="28.4" y="238.9">+3V3</text>
<text x="38.5" y="238.9">+3V3</text>
<text x="48.7" y="238.9">+3V3</text>
<text x="58.9" y="238.9">+3V3</text>
<text x="69" y="238.9">+3V3</text>
<text x="79.2" y="238.9">+3V3</text>
<text x="89.3" y="238.9">+3V3</text>
<text x="107.7" y="238.9">+3.3VA</text>
<text x="117.9" y="238.9">+3.3VA</text>
<text x="31.5" y="249.4">100nF</text>
<text x="31.5" y="247.4">C203</text>
<text x="41.6" y="249.4">100nF</text>
<text x="41.7" y="247.4">C204</text>
<text x="51.8" y="249.4">100nF</text>
<text x="51.8" y="247.4">C205</text>
<text x="62" y="249.4">100nF</text>
<text x="62" y="247.4">C206</text>
<text x="72.1" y="249.4">100nF</text>
<text x="72.1" y="247.4">C207</text>
<text x="82.3" y="249.4">100nF</text>
<text x="82.3" y="247.4">C208</text>
<text x="92.5" y="247.4">C209</text>
<text x="92.7" y="249.4">4.7uF</text>
<text x="111.5" y="247.4">C210</text>
<text x="111.7" y="249.4">1uF</text>
<text x="121.6" y="249.4">100nF</text>
<text x="121.7" y="247.4">C211</text>
<text x="28.9" y="258">GND</text>
<text x="39" y="258">GND</text>
<text x="49.2" y="258">GND</text>
<text x="59.3" y="258">GND</text>
<text x="69.5" y="258">GND</text>
<text x="79.7" y="258">GND</text>
<text x="89.8" y="258">GND</text>
<text x="108.9" y="258">GND</text>
<text x="119" y="258">GND</text>
</g>
<g font-size="1" fill="#0f0f0f">
<text x="137.2" y="93.9">OSC_IN</text>
<text x="152.4" y="99">OSC_OUT</text>
<text x="161.3" y="96.4">VREF_3V0</text>
<text x="224.8" y="121.8">SWCLK</text>
<text x="226.1" y="124.4">SWDIO</text>
<text x="226.1" y="126.9">SWO</text>
<text x="224.8" y="134.5">BOOT1</text>
<text x="151.1" y="182.8">RUN_A</text>
<text x="163.8" y="182.8">LED_RUN</text>
<text x="151.1" y="190.4">ERR_A</text>
<text x="163.8" y="190.4">LED_ERR</text>
<text x="160" y="195.5">VCAP1</text>
<text x="149.9" y="198">VCAP2</text>
</g>
</svg>
